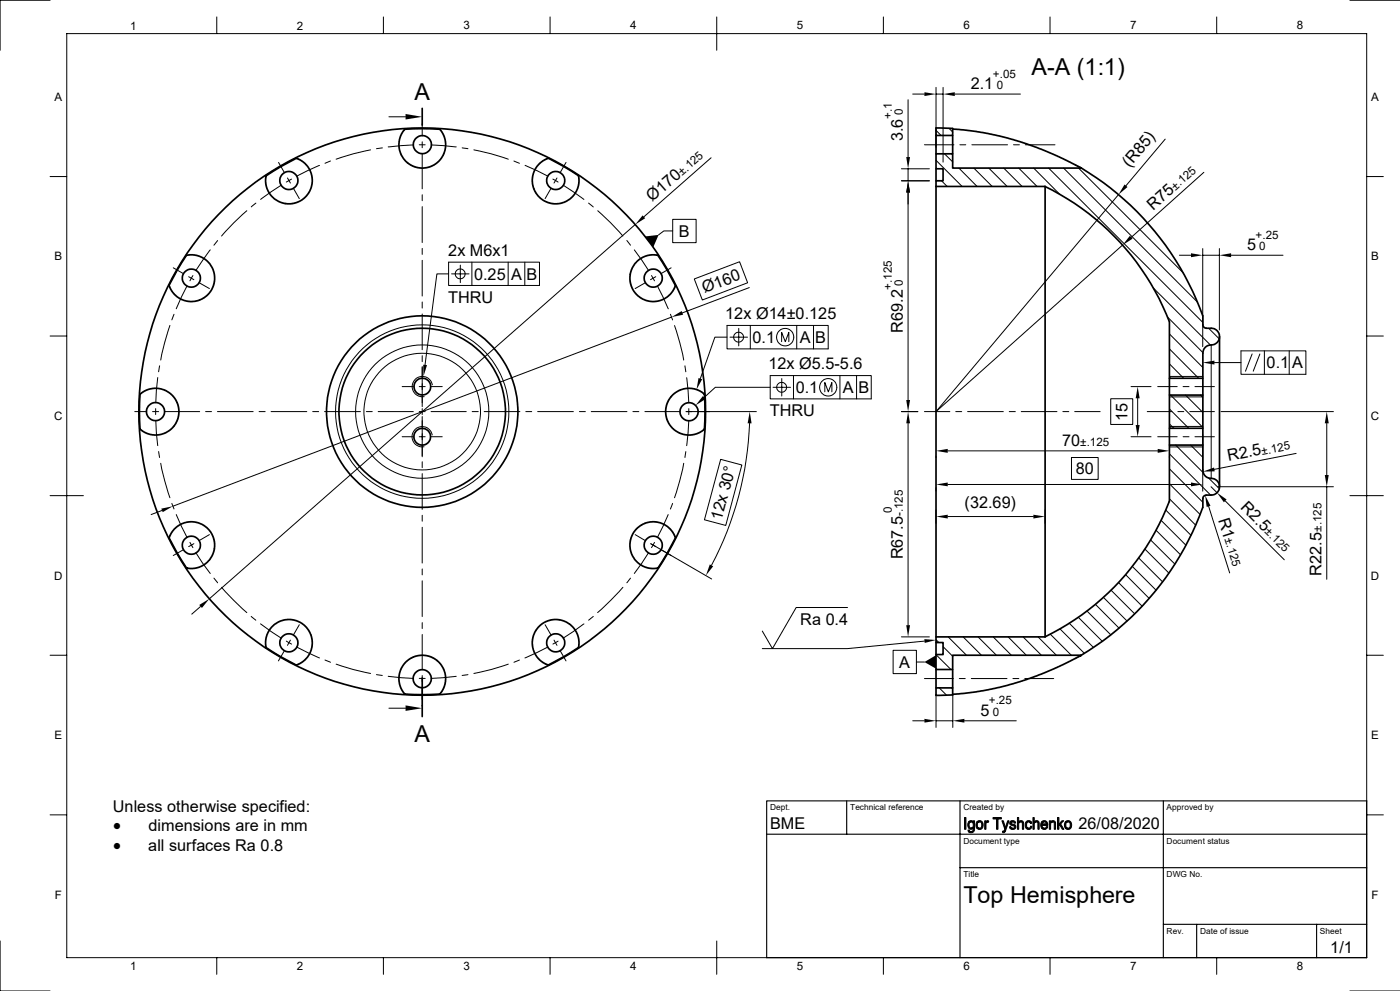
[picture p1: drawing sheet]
<svg xmlns="http://www.w3.org/2000/svg" width="420mm" height="297mm" viewBox="0 0 420 297" stroke-linecap="round" stroke-linejoin="round" font-family="sans-serif">
<g fill="none" stroke="#000" stroke-width=".51">
<path d="M121.5 38.7l-1.4 2.1-.4 1.7v1.3l.6 2.4 1.7 2.4 1.3 .9 1.2 .5 2.6 .4 2.4-.6 2.4-1.8 1.2-1.8 .6-2.4-.1-1.3-.4-1.7-1.3-2.1h-10.4M126.7 32.5v5M285.8 38.7l9.2 1.1 9 2.1 9.3 3.2 5.6 2.5 5.5 2.8h-38.6v-4.3h-5v4.5h2.1v3.6h-2.1v1.7M285.8 38.5l-5-.1v2.2h5v-2.1M88.8 47.4l1.7 .8 .9 .7 1.6 2.2 .7 2.5-.3 2.4-.6 1.5-.9 1.2-1.9 1.5-2.4 .8-2.8-.2-2.2-1-1.8-1.8-1-2.5v-2.8l9.1-5.2M164.5 47.4l4.6 2.5 4.4 2.7M164.5 47.4l-1.7 .9-1.8 1.6-.9 1.9-.4 1.8 .2 2.4 .8 1.7 1.4 1.7 1.2 .8 2 .8 1.9 .1 2-.4 1.6-.9 1.4-1.4 1.1-2 .4-1.8-.2-2M280.8 40.6v5.5M280.8 50.6v3.6M280.8 55.9v135M280.8 55.9h32.7M285.8 40.6v5.5"/>
<path d="M313.5 55.9a75.1 75.1 0 0 1 37.3 40.5v17h10v-7.5a2.59 2.59 0 0 1 3.1-2.6 2.5 2.5 0 0 0 1.9-2.7 2.5 2.5 0 0 0-2.5-2.2h-1.5M313.5 55.9v135M324.4 50.3a85.8 85.8 0 0 1 36.4 44.4l.1 2.9 .4 .6 .5 .1M55.9 76.5l1-.1 1.9 .1 2.5 1 1.8 1.7 .9 1.7 .3 1.3v2.6l-1.2 2.6-1.8 1.8-2.8 1.1h-2.5l-2.3-1-1.9-1.7-1.1-2 2.5-4.7zM197.4 76.6l2.8 4.4 2.4 4.6M197.4 76.5l-1.9-.1-1.9 .4-2 1.1-1.3 1.3-.9 1.6-.4 2.1 .1 1.9 .7 1.9 .9 1.3 1.8 1.5 1.6 .6 2.3 .3 1.8-.4 2-1 1.6-1.7 .8-1.8M42 118.2l-.2 5.2 .2 5.2 2.1 1.3 2.2 .5 1.2-.1 1.7-.4 2.2-1.3 1.7-2.4 .6-2.4-.4-2.6-.5-1.2-.9-1.3-2.4-1.7-2.4-.6h-1.3l-1.7 .4-2.1 1.4M211.3 118.2l.1 10.4-2.1 1.3-2.1 .5-1.4-.1-1.6-.4-2.2-1.3-1.7-2.4-.6-2.4 .3-2.6 .5-1.2 1-1.3 2.3-1.7 2.5-.6h1.3l1.7 .4 2.1 1.4M350.8 118.4h10v10h-10zM350.8 113.4v5M360.8 113.4v5M365.8 100.9v45"/>
<path d="M350.8 128.4v5M360.8 128.4v5M350.8 150.3a75.1 75.1 0 0 1-37.3 40.6M361.8 148.4l-.4 .1-.5 .6-.1 3a85.6 85.6 0 0 1-36.4 44.3M361.8 148.4a3.1 3.1 0 0 0 3.9-1.5 2.59 2.59 0 0 0-2.7-3.6 2.42 2.42 0 0 1-2.2-2.4v-7.5h-10v16.9M50.7 161.2l2.5 4.6 2.7 4.4M50.7 161.2l.9-1.7 1.6-1.8 1.9-.9 1.8-.4 2.4 .2 1.5 .7 1.9 1.5 .8 1.2 .8 2 .1 1.9-.5 2-.8 1.6-1.4 1.4-2 1.1-1.8 .4-2-.2M197.4 170.2l-1 .2-1.8-.1-2.5-1.1-1.8-1.7-.9-1.6-.3-1.3v-2.6l1.1-2.7 1.9-1.8 2.7-1h2.6l2.3 .9 1.8 1.7 1.1 2.1-2.4 4.6-2.8 4.4M79.8 194.1l-.1-1.9 .4-1.9 1.1-2 1.4-1.3 1.6-.9 2-.4 1.9 .1 1.9 .7 1.3 .9 1.4 1.6 .7 1.8 .3 2.3-.4 1.8-1 2-1.7 1.6-1.8 .8M79.8 194.1l4.4 2.8 4.6 2.4M173.5 194.1l-4.4 2.8-4.6 2.4M173.5 194.1l.2-1.9-.4-1.9-1.1-2-1.4-1.3-1.6-.9-2-.4-1.9 .1-2 .7-1.2 .9-1.5 1.8-.7 1.6-.2 2.3 .4 1.8 .9 2 1.8 1.6 1.7 .8"/>
<path d="M280.8 192.6v3.6M313.5 190.9h-32.7v1.7h2.1v3.6h-2.1v4.5h5v-4.3h38.6M324.4 196.4l-5.5 2.8-5.6 2.5-9.3 3.2-9 2.1-9.2 1.1M121.5 208l10.4 .1 1.3-2.1 .5-2.2-.1-1.3-.4-1.6-1.3-2.2-2.4-1.7-2.4-.6-2.6 .3-1.2 .5-1.3 1-1.7 2.3-.6 2.5v1.3l.4 1.7 1.4 2.1M126.7 203.2v11.6M280.8 206.2h5v2.1l-5 .1zM280.8 200.7v5.5M285.8 200.7v5.5"/>
<circle cx="86.7" cy="54.1" r="2.71"/>
<circle cx="126.7" cy="43.4" r="2.71"/>
<circle cx="166.7" cy="54.1" r="2.71"/>
<circle cx="57.4" cy="83.4" r="2.71"/>
<circle cx="196" cy="83.4" r="2.71"/>
<circle cx="126.7" cy="115.9" r="2.51"/>
<circle cx="46.7" cy="123.4" r="2.71"/>
<circle cx="126.6" cy="130.9" r="2.51"/>
<circle cx="126.7" cy="123.4" r="28.7"/>
<circle cx="126.7" cy="123.4" r="85"/>
<circle cx="126.7" cy="123.4" r="25"/>
<circle cx="206.7" cy="123.4" r="2.71"/>
<circle cx="57.4" cy="163.4" r="2.71"/>
<circle cx="196" cy="163.4" r="2.71"/>
<circle cx="86.7" cy="192.7" r="2.71"/>
<circle cx="166.7" cy="192.7" r="2.71"/>
<circle cx="126.7" cy="203.4" r="2.71"/>
</g>
<g fill="none" stroke="#000" stroke-width=".3">
<path d="M15 .1h-15v15M20 10.1h390v276.9h-390zM65 5.1v5M115 5.1v5M165 5.1v5M215 5.1v10M265 5.1v5M315 5.1v5M365 5.1v5M405 .1h14.9M116.7 35h5M126.7 37.1v3.6"/>
<path d="M272.4 29.9v17.2M273.8 28.2h3.5M280.8 39.1l1.6 1.5M280.8 26.2v18M280.8 28.2h2.1M282.9 26.2v22.4M284.7 38.5l1.1 1.1M286.4 28.2h19.7M15 52.9h5M83.6 48.7l1.7 3.1M84.4 55.5l-6.2 4.3M86.2 53.3l.9 1.6"/>
<path d="M87.5 53.7l-1.6 .9M88 56.4l1.8 3.1M95.8 49.6l-6.8 3.2M99.1 48.3l-1.6 .6M111.2 44.9l-5.2 1.2-5.2 1.6M114.7 44.3l-1.8 .3M124 43.4l-7.5 .6M125.8 43.4h1.8M126.7 42.5v1.8M126.7 46.1v10.5M126.7 58.4v1.8M129.3 43.4l7.6 .6"/>
<path d="M138.6 44.3l1.8 .3M142.2 44.9l5.2 1.2 5.1 1.6M154.2 48.3l1.6 .6M157.5 49.6l6.8 3.2M165.3 56.4l-1.8 3.1M165.9 53.7l1.5 .9M167.1 53.3l-.9 1.6M169 55.5l6.2 4.3M169.8 48.7l-1.8 3.1M213.3 47.3l-20.1 17.7M270.4 54.2h8.4M270.4 50.6h8.4"/>
<path d="M272.4 50.6v3.6M272.4 57.7v62.2M277.3 43.4h8.9M280.8 48l7.8 7.9M282.4 54.2l1.7 1.7M283.4 46.1l2.4 2.5M287.7 50.4l5.4 5.5M288 43.4h1.7M291.5 43.4h10.8M292.1 50.4l5.5 5.5M296.6 50.4l5.5 5.5M301.1 50.4l5.5 5.5"/>
<path d="M304 43.4h1.8M305.6 50.4l5.5 5.5M307.6 43.4h8.9M310.1 50.4l7.8 7.8M314.6 50.4l46.2 46.2M319.1 50.4l40.1 40.1M323.6 50.4l31.3 31.3M335.5 58.3l-54.7 65.1 56-50M349.5 41.7l-11.7 14M361.1 51.6l-21.7 19.5M410 52.9h5M63.1 74.9l-4.3 6.2"/>
<path d="M65.3 72.1l-1.1 1.4M74 63.2l-3.9 3.6-3.6 3.9M76.8 60.9l-1.4 1.1M126.7 61.9v10.8M126.7 74.5v1.7M126.7 78v10.7M134.6 78.6h27.2v7h-27.2zM138.1 79.5v5.2M141.6 78.6v7M152.4 78.6v7M157.4 78.6v7M176.6 60.9l1.4 1.1"/>
<path d="M179.3 63.2l3.9 3.6 3.7 3.9M188 72.1l1.1 1.4M190.3 74.9l4.3 6.2M190.5 67.3l-127.7 112.2M201.8 65.7h7v7h-7zM201.8 69.2h-2.7l-1.5 1.2M353.8 76.5h3.5M360.8 74.5v29.4M360.8 76.5h5M365.8 74.5v24.4M369.3 76.5h15.6M51 97.5l-1.6 5.2-1.2 5.2"/>
<path d="M52 80.3l3.1 1.7M52.2 94.2l-.6 1.7M56.1 85.7l-3.2 6.8M56.6 82.9l1.6 .9M57.9 82.6l-.9 1.6M59.7 84.7l3.1 1.8M126.7 90.5v1.8M126.7 94.1v10.7M134.6 82.1h-3.5l-3.6 27.2M135.5 82.1h5.2M193.6 84.7l-3.1 1.8M195.5 82.6l.8 1.6"/>
<path d="M196.7 82.9l-1.5 .9M197.2 85.7l3.3 6.8M201.1 94.2l.7 1.7M201.3 80.3l-3.1 1.7M201.5 95l-149.6 56.7M202.4 97.6l1.5 5.1 1.2 5.2M208.3 83.6l13.6-5.2 2.4 6.4-13.6 5.1zM218.1 97.5h30.4v7.1h-30.4zM221.6 98.4v5.3M224.8 86.2l-20.1 7.6M225.1 97.5v7.1M239 97.5v7.1"/>
<path d="M244.1 97.5v7.1M346 86.3l17.1 17.1M350.3 95l10.5 10.6M362.6 98.4l3.1 3.1M15 100.7h5M47.3 113.2l-.6 7.5M47.9 109.6l-.3 1.8M120.7 115.9h3.3M125.8 115.9h1.8M126.7 109.9v12M126.7 106.6v1.8M129.3 115.9h3.4"/>
<path d="M129.7 115.3a3 3 0 0 0-3.5-2.4 3 3 0 0 0-2.5 3.5 3 3 0 0 0 3.6 2.5M205.5 109.6l.2 1.8M206 113.2l.6 7.5M218.1 101h-3.6l-4.4 12.5M219 101h5.2M231.1 116.1h-16.5l-3.4 3M231.1 112.6h30.3v6.9h-30.3zM231.9 116.1h5.3M234.5 102.4v-2.8l1.1 2.8 1-2.8v2.8M234.5 113.5v5.2M238 112.6v6.9M247.4 117.4v-2.8l1.1 2.8 1.1-2.8v2.8"/>
<path d="M252 112.6v6.9M257 112.6v6.9M333.2 119.5h6.6v7.7h-6.6zM339.3 115.9h6M341.3 119.4v8M347.3 115.9h5.8M350.8 109.1l4.3 4.3M350.8 104.6l8.8 8.8M350.8 100.1l10 10M350.8 112.8h10M350.8 119h10M351.2 118.4l9.6 9.7"/>
<path d="M354.9 115.9h1.8M355.6 118.4l5.2 5.2M358.5 115.9h5.8M360.1 118.4l.7 .7M363.3 103.4v40M364.3 108.7h8M372.3 105.2h19.5v7h-19.5zM375.6 106.1l-2 5.2M378 106.1l-2 5.2M379.3 105.2v7M386.8 105.2v7M410 100.7h5"/>
<path d="M40.4 123.4h3.6M45.8 123.4h1.8M46.7 122.5v1.7M46.7 126.1l.6 7.5M47.6 135.3l.3 1.8M48.2 138.9l1.2 5.2 1.6 5.1M49.4 123.4h10.5M61.7 123.4h1.8M65.2 123.4h10.7M77.7 123.4h1.8M81.3 123.4h10.7M93.8 123.4h1.8"/>
<path d="M97.4 123.4h10.7M109.9 123.4h1.8M113.5 123.4h10.5M120.7 130.9h3.3M125.8 123.4h1.8M125.8 130.9h1.8M126.7 122.5v1.7M126.7 124.8v12.1M126.7 138.4v1.8M129.3 123.4h10.6M129.3 130.9h3.4M129.7 130.3a3 3 0 0 0-3.6-2.4 3 3 0 0 0-2.4 3.5 3 3 0 0 0 3.5 2.5"/>
<path d="M141.6 123.4h1.9M145.2 123.4h10.8M157.7 123.4h1.8M161.3 123.4h10.7M173.8 123.4h1.8M177.4 123.4h10.7M189.9 123.4h1.7M193.5 123.4h10.5M205.1 138.9l-1.2 5.2-1.5 5.1M205.7 135.3l-.2 1.8M205.8 123.4h21.1M206.6 122.5v1.7"/>
<path d="M206.6 126.1l-.6 7.5M216.2 137.7l6.3 1.7-4.8 18.1-6.4-1.7zM224.9 126.9a98.3 98.3 0 0 1-11.5 42.5M270.4 123.4h4.9M272.4 126.9v60.5M277.3 123.4h7.6M280.8 136.7v.4M284.3 135.1h63M286.7 123.4h1.8M290.3 123.4h10.7M302.8 123.4h1.8M306.4 123.4h10.7"/>
<path d="M318.9 123.4h1.7M321.4 137.1h8v6.6h-8zM322.4 123.4h7.6M339.3 130.9h6M344.2 123.4h7.3M347.3 130.9h5.8M350.8 136l12.4 12.4M350.8 127l1.3 1.4M350.8 122.6l5.8 5.8M350.8 136.7v.4M350.8 133.9h10M350.8 127.8h10"/>
<path d="M352.7 133.4l8.2 8.2M353.4 123.4h1.7M354.9 130.9h1.8M356.9 123.4h7.4M357.2 133.4l3.6 3.6M358.5 130.9h5.8M360.8 130.3v16.9M366.3 123.4h33.7M388.8 135.9l-24.5 4.8M398 126.9v15.5M15 148.5h10M48.6 153l-3.3 1.2"/>
<path d="M51.6 150.9l.6 1.6M52.9 154.2l3.2 6.8M126.7 141.9v10.8M126.7 154.4v1.8M126.7 158v10.7M200.4 154.2l-3.2 6.8M201.8 150.9l-.7 1.7M280.8 146.2v1M280.8 152.8v4M284.3 154.8h25.7M284.3 145.2h73M313.5 152.8v4"/>
<path d="M346.8 159l7.4 7.3M348.4 156l7.4 7.4M349.8 152.9l7.5 7.5M350.8 149.5l7.9 7.9M350.8 145l9.2 9.2M350.8 140.5l10 10M362.5 143.3l3.3 3.1M362.6 151.8l6.3 19.9M363.3 145.9l1.8 1.8M365.3 145.9h34.7M367.5 150.1l17.8 17.7M398 145.9v27.7"/>
<path d="M405 148.5h10M55.1 164.7l-3.1 1.8M57 162.6l.9 1.5M58.2 162.9l-1.6 .9M58.8 165.7l4.3 6.2M62.8 160.2l-3.1 1.9M64.2 173.3l1.1 1.4M66.5 176l3.6 3.9 3.9 3.7M126.7 170.5v1.8M126.7 174.1v10.7M186.9 176l-3.7 3.9-3.9 3.7M189.1 173.3l-1.1 1.4"/>
<path d="M190.5 160.2l3.1 1.9M194.6 165.7l-4.3 6.2M195.2 162.9l1.5 .9M195.4 163l18.1 10.5M196.3 162.6l-.8 1.5M331 179.1l7.1 7M333.3 176.9l7.1 7.1M335.6 174.6l7 7.1M337.7 172.3l7.1 7.1M339.7 169.8l7.1 7.1M341.6 167.3l7.2 7.1M343.5 164.6l7.2 7.2"/>
<path d="M345.2 161.8l7.3 7.3M15 196.4h5M60.2 181.8l-2.7 2.3M75.4 184.7l1.4 1.2M78.1 187l6.3 4.3M85.3 195l-1.8 3.1M85.9 192.2l1.6 .8M87.1 191.9l-.9 1.5M89 193.9l6.8 3.3M89.8 187.2l-1.8 3.1M97.5 197.8l1.6 .7M100.8 199.1l5.2 1.6 5.2 1.1"/>
<path d="M126.7 186.6v1.8M126.7 190.2v10.5M152.5 199.1l-5.1 1.6-5.2 1.1M155.8 197.8l-1.6 .7M163.5 187.2l1.8 3.1M164.3 193.9l-6.8 3.3M166.2 191.9l.9 1.5M167.4 192.2l-1.5 .8M168 195l1.8 3.1M175.2 187l-6.2 4.3M178 184.7l-1.4 1.2M254.3 182.1h-15.5l-7.1 12.3-3-5.3"/>
<path d="M267.9 194.9h7v7h-7zM270.4 190.9h8.4M274.9 198.4h2.4M277.3 192.2l-23 2.2h-25.6M280.8 196.2l4.4 4.4M280.8 191.7l.8 .9M282.9 193.8l2.9 2.9M284.4 190.9l5.5 5.5M288.9 190.9l5.5 5.5M293.4 190.9l5.5 5.5M297.9 190.9l5.5 5.5M302.4 190.9l5.5 5.5"/>
<path d="M306.9 190.9l5.5 5.5M311.4 190.9l5.5 5.5M315.1 190.1l6.3 6.3M318 188.5l7.3 7.3M320.8 186.8l7.2 7.3M323.5 185l7.2 7.2M326.1 183.1l7.1 7.2M328.6 181.1l7.1 7.2M410 196.4h5M112.9 202.2l1.8 .2M116.5 202.7l7.5 .6M116.7 212.3h5"/>
<path d="M125.8 203.3h1.8M126.7 202.5v1.8M126.7 206v3.6M136.9 202.7l-7.6 .6M140.4 202.2l-1.8 .2M273.8 216h3.5M277.3 203.4h8.7M280.8 208.1v9.9M280.8 216h5M281.7 206.1l2.2 2.2M285.8 208.1v9.9M287.8 203.4h1.8"/>
<path d="M289.3 216h15.6M291.4 203.4h10.7M303.9 203.4h1.7M307.4 203.4h8.7M15 244.2h5M410 244.2h5M0 282v15h15M65 287v5M115 287v5M165 287v5M215 282v10M265 287v5"/>
<path d="M315 287v5M365 287v5M405 297h14.9"/>
<circle cx="138" cy="82.1" r="1.48"/>
<circle cx="221.6" cy="101" r="1.48"/>
<circle cx="234.5" cy="116.1" r="1.48"/>
<circle cx="235.5" cy="101" r="2.62"/>
<circle cx="248.4" cy="116.1" r="2.62"/>
<circle cx="126.7" cy="123.4" r="26"/>
<circle cx="126.7" cy="123.4" r="17.5"/>
<circle cx="126.7" cy="123.4" r="20"/>
</g>
<path d="M230 240h180v47h-180zM230 250h180M254 240v10M288 240v47M349 240v47M288 260.1h122M349 277h61M359 277v10M395 277v10" fill="none" stroke="#000" stroke-width=".34"/>
<g fill="#000" stroke="#000" stroke-width=".3">
<path d="M289.3 245h.5v3.5h-.5z" fill-rule="evenodd"/>
<path d="M290.4 248.8l.9 .4-.8 .1z" fill-rule="evenodd"/>
<path d="M290.6 246.3h.7a1.03 1.03 0 0 0-.6 .9 1.03 1.03 0 0 0 .6 1h1.1h-.5a1 1 0 0 1-1.3 .1 1 1 0 0 1-.3-1.2z" fill-rule="evenodd"/>
<path d="M290.6 246.3a.88 .88 0 0 1 1.4 0z" fill-rule="evenodd"/>
<path d="M290.5 249.3l.8-.1a.72 .72 0 0 0 .6-1h.5a1.08 1.08 0 0 1-.5 1.2 1.08 1.08 0 0 1-1.4-.1z" fill-rule="evenodd"/>
<path d="M291.5 246.3l.9-.3v2.2h-1.1a1.06 1.06 0 0 0 .2-1.9z" fill-rule="evenodd"/>
<path d="M293.1 246.3h.8a1.04 1.04 0 0 0-.7 1 1.04 1.04 0 0 0 .7 .9h-.8l-.2-.3-.1-.8z" fill-rule="evenodd"/>
<path d="M293.1 246.3l.8-.3a1.31 1.31 0 0 1 1 1.4 1.31 1.31 0 0 1-1.4 1.1l-.4-.3h.8a1.06 1.06 0 0 0 .6-.9 1.06 1.06 0 0 0-.6-1z" fill-rule="evenodd"/>
<path d="M295.4 246h.3v.4h.5l-.4 .5v1.6h-.4z" fill-rule="evenodd"/>
<path d="M296 246l.6 .1-.1 .4-.8-.1z" fill-rule="evenodd"/>
<path d="M297.9 245h2.5v.4h-1v3.1h-.4v-3.1h-1.1z" fill-rule="evenodd"/>
<path d="M300.7 249.1l.9 .1-.2 .3-.5 .1z" fill-rule="evenodd"/>
<path d="M300.6 246h.4l.6 2-.1 .5z" fill-rule="evenodd"/>
<path d="M302.3 246h.4l-1 3-.1 .2-.7-.1 .4-.2z" fill-rule="evenodd"/>
<path d="M303 246.3h.8a.39 .39 0 0 0-.5 .4 .39 .39 0 0 0 .5 .3 .85 .85 0 0 1 .8 1.3 .85 .85 0 0 1-1.5 .1l-.1-.1 .8-.1a.42 .42 0 0 0 .5-.4 .42 .42 0 0 0-.6-.4 .75 .75 0 0 1-.7-.3 .75 .75 0 0 1 0-.8z" fill-rule="evenodd"/>
<path d="M302.9 247.8l.3-.1 .2 .4 .4 .1-.8 .1z" fill-rule="evenodd"/>
<path d="M303.1 246.1l.4-.1a.91 .91 0 0 1 1.2 .7h-.4l-.4-.4h-.9z" fill-rule="evenodd"/>
<path d="M305.2 245h.4v1.3h.6l-.6 .4v1.8h-.4z" fill-rule="evenodd"/>
<path d="M305.6 246.2a.83 .83 0 0 1 1-.2 .83 .83 0 0 1 .5 .9v1.6h-.4v-1.9l-.3-.3z" fill-rule="evenodd"/>
<path d="M307.8 246.3l.6-.3h.5l.4 .3h-.7a1.04 1.04 0 0 0-.7 1 1.04 1.04 0 0 0 .7 .9h-.8l-.2-.3v-.9z" fill-rule="evenodd"/>
<path d="M307.8 248.2h1.1l.3-.6 .3 .1a.94 .94 0 0 1-.6 .9 .94 .94 0 0 1-1.1-.4z" fill-rule="evenodd"/>
<path d="M308.6 246.3h.7l.2 .5h-.4z" fill-rule="evenodd"/>
<path d="M309.9 245h.4v1.3h.6l-.6 .5v1.7h-.4z" fill-rule="evenodd"/>
<path d="M310.3 246.2a.8 .8 0 0 1 1-.2 .8 .8 0 0 1 .4 .9v1.6h-.3v-1.8l-.2-.3z" fill-rule="evenodd"/>
<path d="M312.5 246.3h.8l-.6 .3-.1 .4 1.7 .1v.3h-1.7l.2 .5 .5 .3h-.8l-.3-.7z" fill-rule="evenodd"/>
<path d="M312.5 246.3a1.04 1.04 0 0 1 1.2-.3 1.04 1.04 0 0 1 .6 1.1l-1.7-.1h1.3v-.2l-.5-.5z" fill-rule="evenodd"/>
<path d="M312.5 248.2h1.1l.3-.5 .4 .1a1.03 1.03 0 0 1-.7 .8 1.03 1.03 0 0 1-1.1-.4z" fill-rule="evenodd"/>
<path d="M314.8 246h.4v.4h.4l-.4 .4v1.7h-.4z" fill-rule="evenodd"/>
<path d="M315.2 246.3h.6z" fill-rule="evenodd"/>
<path d="M315.3 246.2a.81 .81 0 0 1 1-.2 .81 .81 0 0 1 .4 1v1.5h-.4v-1.8l-.3-.4z" fill-rule="evenodd"/>
<path d="M317.2 245h.5v2l.2 .2-.2 .3v1h-.5z" fill-rule="evenodd"/>
<path d="M318.6 246h.5l-.9 .9 1 1.6h-.5l-1-1.5z" fill-rule="evenodd"/>
<path d="M319.6 246.3h.8a1.04 1.04 0 0 0-.7 1 1.04 1.04 0 0 0 .7 .9h-.8l-.2-.3-.1-.8z" fill-rule="evenodd"/>
<path d="M319.7 246.3l.7-.3a1.31 1.31 0 0 1 1.1 1.4 1.31 1.31 0 0 1-1.5 1.1l-.4-.3h.8a1.06 1.06 0 0 0 .7-.9 1.06 1.06 0 0 0-.7-1z" fill-rule="evenodd"/>
</g>
<g fill="#000">
<path d="M121.7 34.2l5 .8-5 .8zM277.3 27.6l3.5 .6-3.5 .6zM282.9 28.2l3.5-.6v1.2zM272.4 54.2l.6 3.5h-1.1zM271.9 47.1h1.1l-.6 3.5zM337.4 55.3l.8 .7-2.7 2.3zM192.8 64.6l.7 .8-3 1.9zM193.5 70.9l4.1-.5-1.6 3.7zM339 70.7l.8 .8-3 1.9zM357.3 75.9l3.5 .6-3.5 .6zM365.8 76.5l3.5-.6v1.2zM201.5 95l3-1.8 .4 1.1z"/>
<path d="M127 109.3l1.1 .1-1.1 3.4zM209.5 113.3l1.2 .4-1.7 3.1zM210.9 118.7l.8 .9-3 1.9zM271.9 119.9h1.1l-.6 3.5zM341.3 115.9l.6 3.5h-1.2zM360.8 108.7l3.5-.6v1.2zM224.9 123.4l.6 3.5h-1.2zM272.4 123.4l.6 3.5h-1.1zM280.8 135.1l3.5-.6v1.2zM340.7 127.4h1.2l-.6 3.5zM347.3 134.5l3.5 .6-3.5 .6zM398 123.4l.6 3.5h-1.2z"/>
<path d="M48.4 152.4l3.5-.7-3.1 1.8zM280.8 154.8l3.5-.5v1.1zM280.8 145.2l3.5-.6v1.2zM310 154.3l3.5 .5-3.5 .6zM357.3 144.6l3.5 .6-3.5 .6zM361.5 148.4l1.6 3.2-1.1 .3zM360.8 141.4l3.4-1.3 .2 1.2zM365.1 147.7l2.9 2-.8 .8zM397.4 142.4h1.2l-.6 3.5zM212.9 169.2l1.1 .5-2.2 2.8zM59.8 181.3l3-1.8-2.2 2.7zM271.9 187.4h1.1l-.6 3.5z"/>
<path d="M277.3 191.6l3.5 .2-3.4 .9zM277.3 198.4l3.5-2v4zM121.7 211.4l5 .9-5 .8zM277.3 215.4l3.5 .6-3.5 .6zM285.8 216l3.5-.6v1.2z"/>
</g>
<g font-size="7">
<text x="309.5" y="22.4">A-A (1:1)</text>
<text x="124.3" y="30">A</text>
<text x="124.3" y="222.2">A</text>
<text x="289" y="270.6">Top Hemisphere</text>
</g>
<g font-size="5.2">
<text x="33.9" y="249.2">·</text>
<text x="33.9" y="255.1">·</text>
</g>
<g font-size="4.9">
<text x="291.3" y="26.7">2.1</text>
<text x="270.8" y="42.3" transform="rotate(-90 270.8 42.3)">3.6</text>
<text x="338.9" y="50.5" transform="rotate(-50 338.9 50.5)">(R85)</text>
<text x="195.7" y="60.6" transform="rotate(-41 195.7 60.6)">Ø170</text>
<text x="345.9" y="63.2" transform="rotate(-42 345.9 63.2)">R75</text>
<text x="203.6" y="71">B</text>
<text x="134.4" y="76.8">2x M6x1</text>
<text x="374.1" y="74.9">5</text>
<text x="142.2" y="83.8">0.25</text>
<text x="153.3" y="83.8">A</text>
<text x="158" y="83.8">B</text>
<text x="211.3" y="87.9" transform="rotate(-21 211.3 87.9)">Ø160</text>
<text x="134.4" y="90.8">THRU</text>
<text x="217.5" y="95.7">12x Ø14±0.125</text>
<text x="270.9" y="99.7" transform="rotate(-90 270.9 99.7)">R69.2</text>
<text x="225.8" y="102.8">0.1</text>
<text x="239.9" y="102.8">A</text>
<text x="244.6" y="102.8">B</text>
<text x="230.5" y="110.7">12x Ø5.5-5.6</text>
<text x="380" y="110.4">0.1</text>
<text x="387.6" y="110.4">A</text>
<text x="238.7" y="117.8">0.1</text>
<text x="252.9" y="117.8">A</text>
<text x="257.5" y="117.8">B</text>
<text x="230.9" y="124.8">THRU</text>
<text x="338.2" y="126.3" transform="rotate(-90 338.2 126.3)">15</text>
<text x="318.6" y="133.6">70</text>
<text x="322.7" y="142.1">80</text>
<text x="368.5" y="138.3" transform="rotate(-11 368.5 138.3)">R2.5</text>
<text x="289.3" y="152.3">(32.69)</text>
<text x="365.4" y="155.7" transform="rotate(72 365.4 155.7)">R1</text>
<text x="371.9" y="152.3" transform="rotate(45 371.9 152.3)">R2.5</text>
<text x="216.4" y="156.2" transform="rotate(-75 216.4 156.2)">12x 30°</text>
<text x="270.9" y="167.7" transform="rotate(-90 270.9 167.7)">R67.5</text>
<text x="396.4" y="172.5" transform="rotate(-90 396.4 172.5)">R22.5</text>
<text x="240.1" y="187.3">Ra 0.4</text>
<text x="269.8" y="200.2">A</text>
<text x="294.1" y="214.5">5</text>
<text x="33.8" y="243.4">Unless otherwise specified:</text>
<text x="44.5" y="249.2">dimensions are in mm</text>
<text x="231" y="248.5">BME</text>
<text x="323.5" y="248.5">26/08/2020</text>
<text x="44.5" y="255.1">all surfaces Ra 0.8</text>
<text x="399.1" y="285.7">1/1</text>
</g>
<g font-size="3.5">
<text x="39" y="8.8">1</text>
<text x="89" y="8.8">2</text>
<text x="139" y="8.8">3</text>
<text x="189" y="8.8">4</text>
<text x="239" y="8.8">5</text>
<text x="289" y="8.8">6</text>
<text x="339" y="8.8">7</text>
<text x="389" y="8.8">8</text>
<text x="297.9" y="23.3">+.05</text>
<text x="299" y="26.7">0</text>
<text x="16.3" y="30.2">A</text>
<text x="267.5" y="35.7" transform="rotate(-90 267.5 35.7)">+.1</text>
<text x="270.8" y="34.5" transform="rotate(-90 270.8 34.5)">0</text>
<text x="411.3" y="30.2">A</text>
<text x="204.7" y="52.7" transform="rotate(-41 204.7 52.7)">±.125</text>
<text x="352.6" y="57.2" transform="rotate(-42 352.6 57.2)">±.125</text>
<text x="376.6" y="71.5">+.25</text>
<text x="377.8" y="74.9">0</text>
<text x="16.3" y="78.1">B</text>
<text x="411.3" y="78.1">B</text>
<text x="267.5" y="86.9" transform="rotate(-90 267.5 86.9)">+.125</text>
<text x="270.9" y="85.7" transform="rotate(-90 270.9 85.7)">0</text>
<text x="16.3" y="125.9">C</text>
<text x="411.2" y="125.9">C</text>
<text x="324.1" y="133.6">±.125</text>
<text x="378.7" y="136.3" transform="rotate(-11 378.7 136.3)">±.125</text>
<text x="267.5" y="153.7" transform="rotate(-90 267.5 153.7)">0</text>
<text x="270.9" y="154.8" transform="rotate(-90 270.9 154.8)">-.125</text>
<text x="367.3" y="161.6" transform="rotate(72 367.3 161.6)">±.125</text>
<text x="379.2" y="159.6" transform="rotate(45 379.2 159.6)">±.125</text>
<text x="396.5" y="159.4" transform="rotate(-90 396.5 159.4)">±.125</text>
<text x="16.3" y="173.7">D</text>
<text x="411.2" y="173.7">D</text>
<text x="296.6" y="211.1">+.25</text>
<text x="297.8" y="214.5">0</text>
<text x="16.3" y="221.5">E</text>
<text x="411.3" y="221.5">E</text>
<text x="16.5" y="269.4">F</text>
<text x="411.4" y="269.4">F</text>
<text x="39" y="290.8">1</text>
<text x="89" y="290.8">2</text>
<text x="139" y="290.7">3</text>
<text x="189" y="290.8">4</text>
<text x="239" y="290.7">5</text>
<text x="289" y="290.8">6</text>
<text x="339" y="290.8">7</text>
<text x="389" y="290.8">8</text>
</g>
<g font-size="2.5">
<text x="231" y="242.8">Dept.</text>
<text x="255" y="242.8">Technical reference</text>
<text x="289" y="242.8">Created by</text>
<text x="350" y="242.8">Approved by</text>
<text x="289" y="252.9">Document type</text>
<text x="350" y="252.9">Document status</text>
<text x="289" y="262.8">Title</text>
<text x="350" y="262.8">DWG No.</text>
<text x="350" y="279.8">Rev.</text>
<text x="360" y="279.8">Date of issue</text>
<text x="396" y="279.8">Sheet</text>
</g>
</svg>
